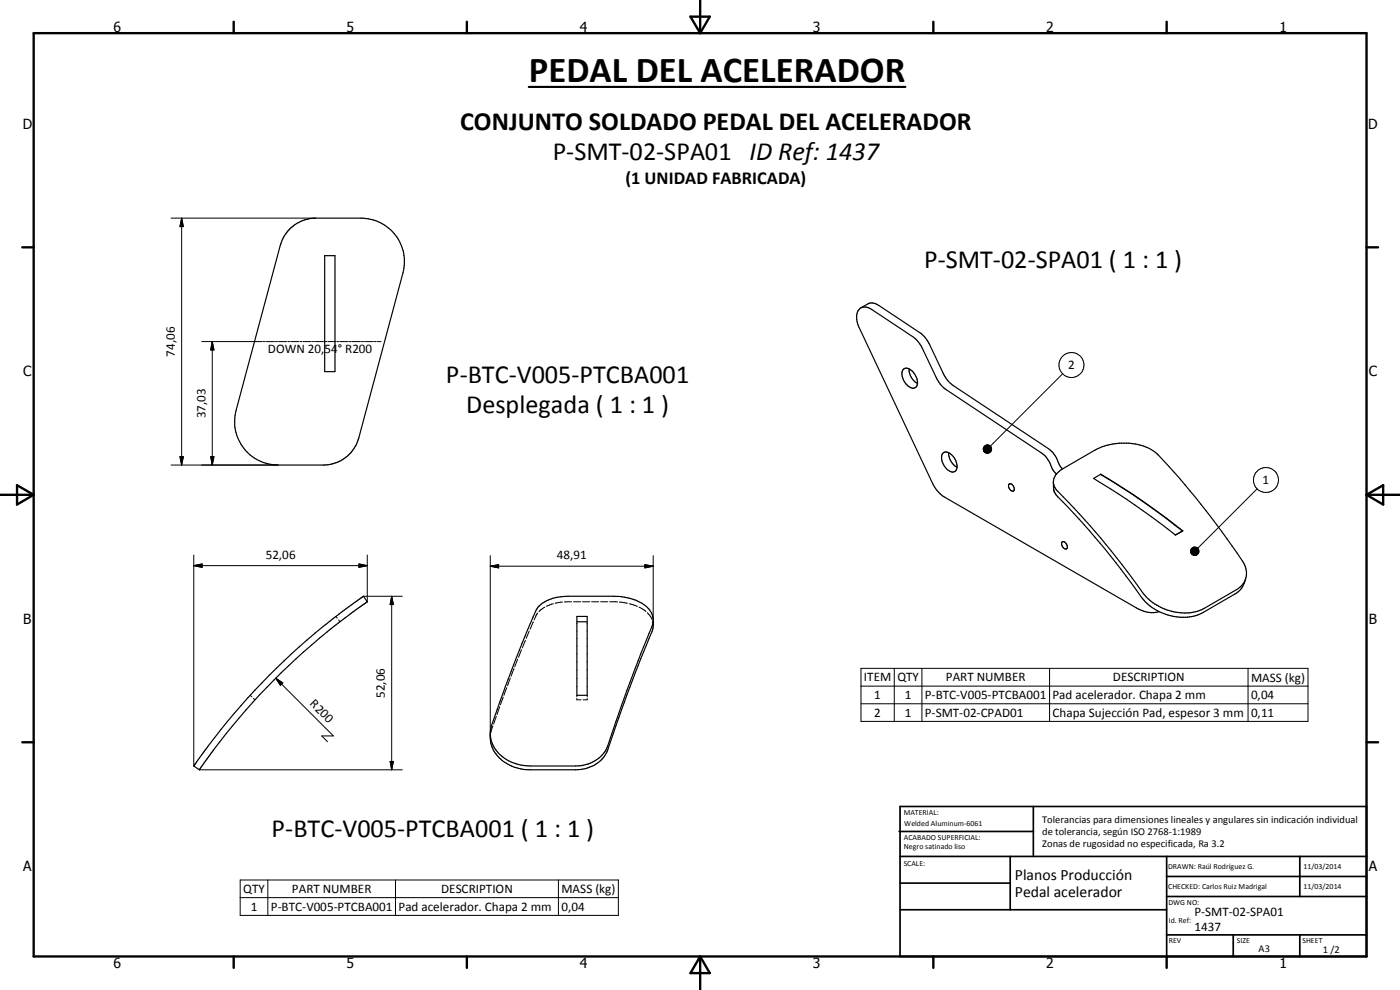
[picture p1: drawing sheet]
<svg xmlns="http://www.w3.org/2000/svg" width="420mm" height="297mm" viewBox="0 0 420 297" stroke-linecap="round" stroke-linejoin="round" font-family="sans-serif">
<g fill="none" stroke="#000" stroke-width=".35">
<path d="M87 68.6a11.3 11.3 0 0 1 7.8-3.2h13.6a13.1 13.1 0 0 1 12.5 16.5l-13.2 49.5a11 11 0 0 1-9.8 8.1h-14.5a13.1 13.1 0 0 1-12.5-16.4l13.3-49.8a10.7 10.7 0 0 1 2.8-4.7zM97.4 76.7h3.1v34.8h-3.1zM258.3 92.4l2.2-1.2a3 3 0 0 1 3.3 .5l12.1 8a9.2 9.2 0 0 1 3.1 3.7l4.1 8.6a9 9 0 0 0 3.1 3.7l28.5 18.9a9.2 9.2 0 0 1 3.2 4.8l.9 1.3M271 110.9a2.04 2.04 0 0 1 3 .7 4 4 0 0 1 .9 4.5l-.4 .3a3.1 3.1 0 0 1-3.3-2.3l-.5-2zM272.8 110.7a4.8 4.8 0 0 0 2.6 4.4M282.9 136.1a2 2 0 0 1 3 .6 3.6 3.6 0 0 1 .7 4.7 2.71 2.71 0 0 1-3.1-1.4 3.9 3.9 0 0 1-.6-3.9zM284.7 135.8a5 5 0 0 0 2.5 4.4M302.8 145.2a1.31 1.31 0 0 1 1.3 .7 1.31 1.31 0 0 1-.1 1.5 1.49 1.49 0 0 1-1.2-2.2zM316.1 144.7l.2 2.6 .6 1.1a258.8 258.8 0 0 1 26.8 32.2 16.3 16.3 0 0 0 14.6 4.3l2.7-1.1 9.6-5.6a6.4 6.4 0 0 0 3.2-4.5M317.1 142.2a7.9 7.9 0 0 1-2.2-3.7l-1.3-1.7-1.1-.9-28.5-18.9a9 9 0 0 1-3-3.8l-4.6-9.5-1.4-1.8-13.3-9a2.69 2.69 0 0 0-3.3-.5 2.69 2.69 0 0 0-1.3 3l.6 2.6 22.2 47.2a9.8 9.8 0 0 0 3.5 3.9l57.7 33.3a8.4 8.4 0 0 0 6.7 1.1M317.2 142l1.9-1.4 9.5-5.6a18.8 18.8 0 0 1 15.3-.9l2.5 1.4a36.6 36.6 0 0 1 6 6.2 233 233 0 0 1 21.1 27.8 5.6 5.6 0 0 1-2.5 7.5l-9.5 5.5a15.5 15.5 0 0 1-18.2-4.2 246.9 246.9 0 0 0-26.5-31.7 3.5 3.5 0 0 1 .4-4.6zM330.4 142.3a238.1 238.1 0 0 1 24.5 17"/>
<path d="M330.4 142.3l-2.2 1.3a225.6 225.6 0 0 1 24.6 16.9M330.4 142.3a209.7 209.7 0 0 1 24.6 17l-2.2 1.2M354.9 159.3h.1M354.9 159.3l-2.1 1.2M318.8 162.6a1.31 1.31 0 0 1 1.3 .7 1.31 1.31 0 0 1-.2 1.4 1.54 1.54 0 0 1-1.1-2.1zM110.2 180.6h.1M161.6 182a12.1 12.1 0 0 1 8.9-3.1h13.6a14.9 14.9 0 0 1 10.6 3.8l.8 1.1 .5 2.1a8.6 8.6 0 0 1-1.2 5.6 635.7 635.7 0 0 0-12.9 34.5 10 10 0 0 1-9.1 5h-13.6a11.8 11.8 0 0 1-11.8-7.8l-.3-1.4 .2-3.1a351 351 0 0 1 14.1-36.4zM173.1 185h3.1v23.6h-3.1zM173.1 186.6h3.1M196 186.3l-.1 .9a631.6 631.6 0 0 0-14.1 37.9 10.5 10.5 0 0 1-9 4.7h-13.6a11.8 11.8 0 0 1-11.8-7.8l-.3-1.7M80.8 202.6a210.9 210.9 0 0 1 28.2-23.7l1.2 1.7-2.9 2a199.7 199.7 0 0 0-47.5 48.4l-1.6-1.2 3.1-4.4a206.3 206.3 0 0 1 19.5-22.8z"/>
</g>
<g fill="none" stroke="#000" stroke-width=".3">
<path d="M51.3 65.4h43.5M54.5 65.4l.5 2.6h-1zM54.5 65.4v74.1M60.5 102.5h18.2M63.7 102.5l.5 2.5h-1zM63.7 102.5v37M79 102.5h.6M79.9 102.5h2.5M82.7 102.5h.6M83.6 102.5h2.5M86.4 102.5h.6M87.3 102.5h2.4"/>
<path d="M90.1 102.5h.6M91 102.5h2.4M93.8 102.5h.5M94.6 102.5h2.5M97.4 102.5h.7M98.4 102.5h2.4M101.1 102.5h.7M102.1 102.5h2.4M104.8 102.5h.6M105.7 102.5h2.5M108.5 102.5h.6M109.4 102.5h2.5"/>
<path d="M112.2 102.5h.6M113.1 102.5h1.2M318.9 112.1l-21.6 21.8M51.3 139.5h32.1M54 137h1l-.5 2.5zM63.2 137h1l-.5 2.5zM295.1 134.6l.4 1zM295.1 134.9l.4 .7zM295.2 134.4l.3 1.2zM295.2 135.2l.3 .4zM295.3 134.1l.2 1.5zM295.3 135.4l.2 .2z"/>
<path d="M295.4 133.9l.2-.2-.1 1.9zM295.4 133.9l.1 1.7-.2-1.5zM295.5 135.6l.4 .3zM295.5 135.6l.7 .4zM295.5 135.6l.9 .4zM295.5 135.6l1.2 .3zM295.5 135.6l1.5 .2-.3 .1zM295.5 135.6h1.7l-.2 .2zM295.5 135.6l1.9-.1-.2 .1zM295.5 135.6l2-.4-.1 .3zM295.5 135.6l2.1-.6-.1 .2zM295.5 135.6l2.1-.9v.3z"/>
<path d="M295.5 135.6l2.1-1.2v.3zM295.5 135.6l2-1.4 .1 .2zM295.5 135.6l1.8-1.7 .2 .3zM295.6 133.7l.3-.1-.4 2zM295.9 133.6l.2-.1-.6 2.1zM296.1 133.5h.3l-.9 2.1zM296.4 133.5h.3l-1.2 2.1zM296.7 133.5l.2 .1-1.4 2zM296.9 133.6l.2 .1-1.6 1.9zM297.1 133.7l.2 .2-1.8 1.7zM377.3 146.7l-17.9 17.8M58.2 169.7l2.5-.5v1z"/>
<path d="M58.2 169.7h52M58.2 166.5v63.3M107.7 169.2l2.5 .5-2.5 .5zM109.1 178.9h11.6M110.2 166.5v14.1M117.5 178.9l.6 2.5h-1zM117.5 178.9v52.1M147.1 169.9l2.5-.5v1zM147.1 166.7v53.6M147.1 169.9h48.9M193.5 169.4l2.5 .5-2.5 .5zM196 166.7v19.2"/>
<path d="M357.3 165.3l.4 .9zM357.3 165.5l.4 .7zM357.4 165l.3 1.2zM357.4 165.8l.3 .4zM357.5 164.8l.2 1.4-.3-1.2zM357.5 166l.2 .2zM357.7 164.5l.1-.1-.1 1.8zM357.7 164.5v1.7l-.2-1.4zM357.7 166.2l.4 .3zM357.7 166.2l.7 .4zM357.7 166.2l1 .4zM357.7 166.2l1.2 .4z"/>
<path d="M357.7 166.2l1.5 .3zM357.7 166.2l1.7 .1-.2 .2zM357.7 166.2l1.9-.1-.2 .2zM357.7 166.2l2-.3-.1 .2zM357.7 166.2l2.1-.6-.1 .3zM357.7 166.2l2.1-.8v.2zM357.7 166.2l2.1-1.1v.3zM357.7 166.2l2-1.4 .1 .3zM357.7 166.2l1.9-1.6 .1 .2zM357.8 164.4l.3-.2-.4 2zM358.1 164.2l.2-.1-.6 2.1zM358.3 164.1h.3l-.9 2.1z"/>
<path d="M358.6 164.1l.2 .1-1.1 2zM358.8 164.2l.3 .1-1.4 1.9zM359.1 164.3l.3 .1-1.7 1.8zM359.4 164.4l.2 .2-1.9 1.6zM100.8 185l.4 .5M101.6 186l.4 .6M155.4 197.8l-.9 2.3M156.5 194.9l-.9 2.3M157.7 192.2l-1 2.2M158.8 189.4l-.9 2.2M160.1 186.6l-1 2.2M161.4 183.9l-1.1 2.1"/>
<path d="M163.5 182.2l-1.8 1.3M166.1 181.1l-2.1 .8M168.8 180.6l-2.2 .4M171.5 180.6h-2.1M172.1 180.6h2.2M174.8 180.6h2.2M177.5 180.6h2.2M180.2 180.6h2.2M183 180.6h2.2M185.2 180.6h.1M185.9 180.6l2.4 .4M188.9 181.1l2.3 .8"/>
<path d="M191.2 181.9h.1M191.8 182.2l2 1.3M194.3 183.9l1.4 1.9M195.9 186.4l.1 1.2M75.1 208.6l.5 .5M76.1 209.5l.5 .5M82.8 203.5l2.1 1.4-.8 .7zM82.8 203.5l17.3 17.3h-3.5l1.7 1.7M147.9 217.8l-.5 2M149 214.9l-.8 2.3M150 212l-.8 2.3M151 209.2l-.8 2.3"/>
<path d="M152.1 206.3l-.9 2.3M153.2 203.5l-.9 2.2M154.3 200.6l-.9 2.3M173.1 209.5v.5h1.3M173.1 208.6v.5M176.2 208.6v.5M176.2 209.5v.5h-1.2M258.4 200.5h134.1v16h-134.1zM258.4 205.9h134.1M258.4 211.2h134.1M268.4 200.5v16M276.7 200.5v16"/>
<path d="M315 200.5v16M374.6 200.5v16M59.8 231h60.9M117.1 228.5h1l-.6 2.5zM147.2 220.5l-.1 .9M72.1 264h113.5v10.7h-113.5zM72.1 269.3h113.5M80.4 264v10.7M118.7 264v10.7M167.6 264v10.7"/>
<circle cx="321.6" cy="109.5" r="3.7"/>
<circle cx="379.9" cy="144" r="3.8"/>
</g>
<g fill="none" stroke="#000" stroke-width=".71">
<path d="M10.1 9.9h400v277.1h-400zM70.1 6.5v3.4M140.1 6.5v3.4M207.2 5h5.8l-2.9 4.9zM210.1 0v9.9M280.1 6.5v3.4M350.1 6.5v3.4M6.7 74.2h3.4M410.1 74.2h3.5M.1 148.5h10M5.1 145.6l5 2.9-5 2.9zM410.1 148.5h10"/>
<path d="M410.1 148.5l5-2.9v5.8zM6.7 222.7h3.4M410.1 222.7h3.5M70.1 287v3.4M140.1 287v3.4M210.1 287v10M210.1 287l2.9 5h-5.8zM280.1 287v3.4M350.1 287v3.4"/>
</g>
<g fill="none" stroke="#000" stroke-width=".51">
<path d="M269.8 249.5h40.3M270.1 242h140v45h-140zM270.1 257h140M303.2 257v16M310.1 242v15M350.1 257v30M390.1 257v12M270.1 265h33.1M270.1 273h80M350.1 269h60M350.1 263h60M350.1 280.5h60"/>
<path d="M370.1 280.5v6.5M390.1 280.5v6.5"/>
</g>
<path d="M158.7 26.1h113" fill="none" stroke="#000" stroke-width=".63"/>
<g fill="#000">
<path d="M54.5 65.4l.5 2.6h-1zM63.7 102.5l.5 2.5h-1zM54 137h1l-.5 2.5zM63.2 137h1l-.5 2.5zM295.5 135.6l.4 .3zM295.5 135.6l.7 .4zM295.5 135.6l.9 .4zM295.5 135.6l1.2 .3zM295.5 135.6l1.5 .2-.3 .1zM295.5 135.6h1.7l-.2 .2zM295.5 135.6l1.9-.1-.2 .1zM295.5 135.6l2.1-.6-.1 .2z"/>
<path d="M295.5 135.6l2.1-.9v.3zM295.5 135.6l2.1-1.2v.3zM295.5 135.6l2-1.4 .1 .2zM295.5 135.6l1.8-1.7 .2 .3zM297.1 133.7l.2 .2-1.8 1.7zM296.9 133.6l.2 .1-1.6 1.9zM296.7 133.5l.2 .1-1.4 2zM296.4 133.5h.3l-1.2 2.1zM296.1 133.5h.3l-.9 2.1zM295.9 133.6l.2-.1-.6 2.1zM295.4 133.9l.2-.2-.1 1.9zM295.4 133.9l.1 1.7-.2-1.5z"/>
<path d="M295.3 134.1l.2 1.5zM295.2 134.4l.3 1.2zM295.1 134.6l.4 1zM295.1 134.9l.4 .7zM295.2 135.2l.3 .4zM295.3 135.4l.2 .2zM58.2 169.7l2.5-.5v1zM107.7 169.2l2.5 .5-2.5 .5zM147.1 169.9l2.5-.5v1zM193.5 169.4l2.5 .5-2.5 .5zM357.7 166.2l.4 .3zM357.7 166.2l.7 .4z"/>
<path d="M357.7 166.2l1 .4zM357.7 166.2l1.2 .4zM357.7 166.2l1.5 .3zM357.7 166.2l1.7 .1-.2 .2zM357.7 166.2l1.9-.1-.2 .2zM357.7 166.2l2.1-.6-.1 .3zM357.7 166.2l2.1-.8v.2zM357.7 166.2l2.1-1.1v.3zM357.7 166.2l2-1.4 .1 .3zM357.7 166.2l1.9-1.6 .1 .2zM359.4 164.4l.2 .2-1.9 1.6zM359.1 164.3l.3 .1-1.7 1.8z"/>
<path d="M358.8 164.2l.3 .1-1.4 1.9zM358.6 164.1l.2 .1-1.1 2zM358.3 164.1h.3l-.9 2.1zM358.1 164.2l.2-.1-.6 2.1zM357.7 164.5l.1-.1-.1 1.8zM357.7 164.5v1.7l-.2-1.4zM357.5 164.8l.2 1.4-.3-1.2zM357.4 165l.3 1.2zM357.3 165.3l.4 .9zM357.3 165.5l.4 .7zM357.4 165.8l.3 .4zM357.5 166l.2 .2z"/>
<path d="M117.5 178.9l.6 2.5h-1zM82.8 203.5l2.1 1.4-.8 .7zM117.1 228.5h1l-.6 2.5z"/>
</g>
<path d="M295.7 133.6v2M357.7 166.1h2M357.9 164.2v2" fill="none" stroke="#000" stroke-width=".38"/>
<path d="M295.5 135.4h2" fill="none" stroke="#000" stroke-width=".42"/>
<text font-size="11" x="158.7" y="24.6">PEDAL DEL ACELERADOR</text>
<g font-size="7.9">
<text x="138.1" y="39.1">CONJUNTO SOLDADO PEDAL DEL ACELERADOR</text>
<text x="165.9" y="48.1">P-SMT-02-SPA01 ID Ref: 1437</text>
<text x="277.3" y="80.5">P-SMT-02-SPA01 ( 1 : 1 )</text>
<text x="133.8" y="115">P-BTC-V005-PTCBA001</text>
<text x="139.9" y="124">Desplegada ( 1 : 1 )</text>
<text x="81.5" y="251.1">P-BTC-V005-PTCBA001 ( 1 : 1 )</text>
</g>
<text font-size="5.5" x="187.7" y="55.1">(1 UNIDAD FABRICADA)</text>
<g font-size="4.7">
<text x="304.6" y="263.9">Planos Producción</text>
<text x="304.6" y="269.3">Pedal acelerador</text>
</g>
<g font-size="4.2">
<text x="34" y="9.6">6</text>
<text x="104" y="9.6">5</text>
<text x="174" y="9.6">4</text>
<text x="244" y="9.6">3</text>
<text x="314" y="9.6">2</text>
<text x="384" y="9.6">1</text>
<text x="6.8" y="38.7">D</text>
<text x="410.6" y="38.7">D</text>
<text x="7" y="112.9">C</text>
<text x="410.8" y="112.9">C</text>
<text x="7" y="187.1">B</text>
<text x="410.8" y="187.1">B</text>
<text x="7" y="261.4">A</text>
<text x="410.8" y="261.4">A</text>
<text x="34" y="290.4">6</text>
<text x="104" y="290.4">5</text>
<text x="174" y="290.4">4</text>
<text x="244" y="290.4">3</text>
<text x="314" y="290.4">2</text>
<text x="384" y="290.4">1</text>
</g>
<g font-size="3.9">
<text x="52.5" y="107" transform="rotate(-90 52.5 107)">74,06</text>
<text x="80.4" y="105.9">DOWN 20,54° R200</text>
<text x="320.5" y="110.8">2</text>
<text x="61.7" y="125.5" transform="rotate(-90 61.7 125.5)">37,03</text>
<text x="378.9" y="145.3">1</text>
<text x="79.7" y="167.7">52,06</text>
<text x="167.1" y="167.8">48,91</text>
<text x="115.5" y="209.4" transform="rotate(-90 115.5 209.4)">52,06</text>
<text x="259.3" y="204.5">ITEM</text>
<text x="262.4" y="209.8">1</text>
<text x="269.3" y="204.5">QTY</text>
<text x="271.5" y="209.8">1</text>
<text x="277.6" y="209.8">P-BTC-V005-PTCBA001</text>
<text x="283.9" y="204.5">PART NUMBER</text>
<text x="315.9" y="209.8">Pad acelerador. Chapa 2 mm</text>
<text x="334" y="204.5">DESCRIPTION</text>
<text x="375.5" y="204.6">MASS (kg)</text>
<text x="375.5" y="209.8">0,04</text>
<text x="92.8" y="211.4" transform="rotate(45 92.8 211.4)">R200</text>
<text x="262.4" y="215.1">2</text>
<text x="271.5" y="215.1">1</text>
<text x="277.6" y="215.1">P-SMT-02-CPAD01</text>
<text x="315.9" y="215.2">Chapa Sujección Pad, espesor 3 mm</text>
<text x="375.5" y="215.1">0,11</text>
<text x="73" y="268">QTY</text>
<text x="87.6" y="267.9">PART NUMBER</text>
<text x="132.4" y="268">DESCRIPTION</text>
<text x="168.5" y="268.1">MASS (kg)</text>
<text x="75.3" y="273.3">1</text>
<text x="81.3" y="273.3">P-BTC-V005-PTCBA001</text>
<text x="119.6" y="273.3">Pad acelerador. Chapa 2 mm</text>
<text x="168.5" y="273.3">0,04</text>
<text x="358.5" y="275">P-SMT-02-SPA01</text>
<text x="358.5" y="279.4">1437</text>
</g>
<g font-size="3.1">
<text x="312.7" y="246.8">Tolerancias para dimensiones lineales y angulares sin indicación individual</text>
<text x="312.7" y="250.4">de tolerancia, según ISO 2768-1:1989</text>
<text x="312.7" y="254">Zonas de rugosidad no especificada, Ra 3.2</text>
<text x="377.7" y="285.6">A3</text>
<text x="397" y="285.9">1 /2</text>
</g>
<g font-size="2.4">
<text x="271.2" y="244.4">MATERIAL:</text>
<text x="271.3" y="252">ACABADO SUPERFICIAL:</text>
<text x="271.4" y="247.9">Welded Aluminum-6061</text>
<text x="271.3" y="254.6">Negro satinado liso</text>
<text x="271.2" y="259.7">SCALE:</text>
<text x="350.6" y="260.8">DRAWN: Raúl Rodríguez G.</text>
<text x="391.2" y="260.6">11/03/2014</text>
<text x="350.6" y="266.9">CHECKED: Carlos Ruiz Madrigal</text>
<text x="391.2" y="266.7">11/03/2014</text>
<text x="350.6" y="271.4">DWG NO:</text>
<text x="350.8" y="276.9">Id. Ref:</text>
<text x="350.8" y="282.8">REV</text>
<text x="371.2" y="282.9">SIZE</text>
<text x="390.9" y="282.9">SHEET</text>
</g>
</svg>
